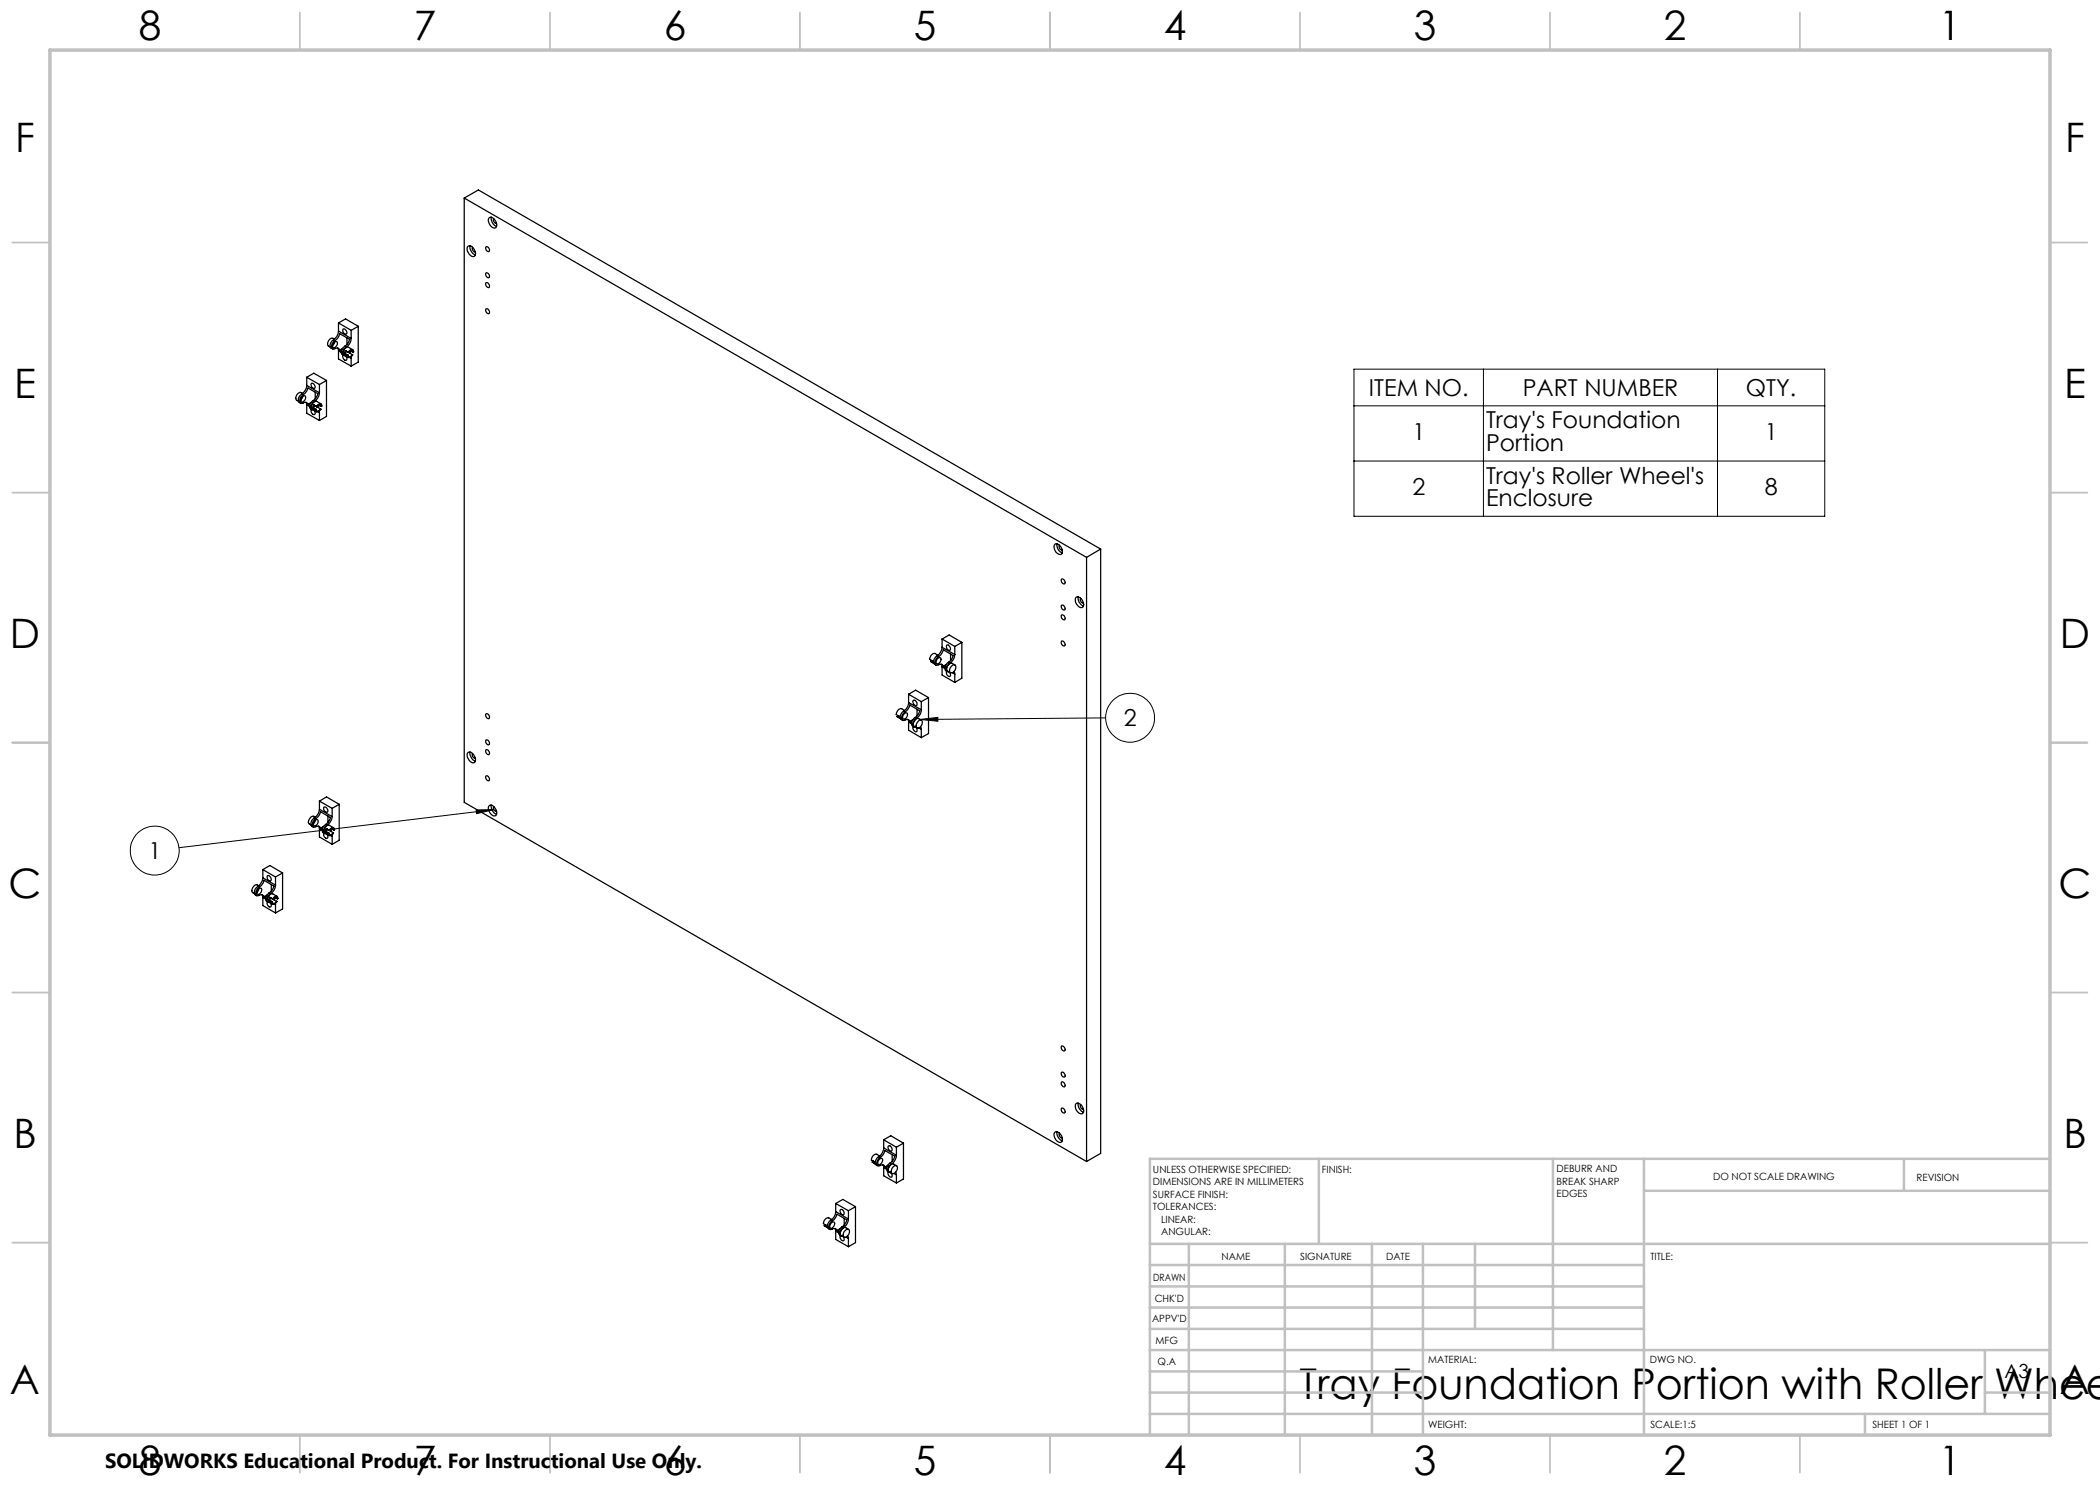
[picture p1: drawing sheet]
<svg xmlns="http://www.w3.org/2000/svg" width="420mm" height="297mm" viewBox="0 0 420 297" stroke-linecap="round" stroke-linejoin="round" font-family="sans-serif">
<g fill="none" stroke="#000" stroke-width=".25">
<path d="M92.9 39.6l124.4 71.9M92.9 39.6v120.9l124.4 71.8M92.9 39.6l2.8-1.6 124.4 71.8M93.6 49.2a1.22 1.22 0 0 1 1.5 1.2 .64 .64 0 0 1-.4 .9 1.5 1.5 0 0 1-1.1-2.1zM94 49.1a1.74 1.74 0 0 0 1.1 1.9M94.5 49.5a.69 .69 0 0 0 .6 .9M97.2 49.4a.58 .58 0 0 1 .6 .3 .58 .58 0 0 1-.1 .6l-.5-.3-.1-.4zM97.2 56.5a.67 .67 0 0 1 .6 1 .65 .65 0 0 1-.6-1zM97.2 54.6a.64 .64 0 0 1 .6 .9 .64 .64 0 0 1-.6-.9zM97.9 43.5a1.28 1.28 0 0 1 1.4 1.5v.3a.57 .57 0 0 1-.9 .1l-.3-.3a1.37 1.37 0 0 1-.2-1.6zM98.2 43.4l.1 .7a1.57 1.57 0 0 0 1 1.2M98.8 43.7a.65 .65 0 0 0 .5 1"/>
<path d="M60.4 78.8a1.18 1.18 0 0 0-.6 1.7l.3 .1M60.4 78.8l.2 .1M60.4 79.4l.6-.2a.83 .83 0 0 1-.7 1.2l-.2-.3zM60.5 79.3l-.4 .7M60.5 78.7a.91 .91 0 0 0-1 0 .91 .91 0 0 0-.3 1l.1 .4 .4 .2M60.6 78.9l.5-.3 .5-1 2 1.1a2.12 2.12 0 0 1-1 1.4M60.6 78.9a1.21 1.21 0 0 0-.5 1.7h.5a.57 .57 0 0 1 1 .3M61.3 77.1a2.42 2.42 0 0 1-.9 1.7M61.3 75.5v1.6M61.3 75.5l2.6 1.4M61.3 77.1l2.6 1.5M61.3 75.5l1.5-.9 2.5 1.5"/>
<path d="M62.3 76.7a.69 .69 0 0 1 .6 1 .69 .69 0 0 1-.6-1zM63 78.5v1.3M63.9 78.6a2.15 2.15 0 0 1-1 1.7M63.9 76.9v1.7M65.3 76.1l-1.4 .8M65.3 76.1v7.2l-1.4 .8M66.7 67.9a1.16 1.16 0 0 0-.5 1.7l.3 .2M66.7 67.9l.3 .2M66.8 68.5l.5-.2a.79 .79 0 0 1-.7 1.2l-.1-.3zM66.9 67.8l-.3-.1a1.04 1.04 0 0 0-.9 1.5l.3 .2M66.9 68.4l-.4 .7M67 68.1a2.12 2.12 0 0 0 .9-1.4l2 1.2a2.12 2.12 0 0 1-.9 1.3"/>
<path d="M67 68.1a1.13 1.13 0 0 0-.5 1.7h.2a.73 .73 0 0 1 1.2 .2M67.5 69.6l.2 .6M67.7 66.2a2.14 2.14 0 0 1-1 1.7M67.7 64.6l2.5 1.5M67.7 64.6l1.4-.8 2.5 1.5M67.7 64.6v1.6M67.7 70.2v1.6l2.5 1.4M67.7 66.2l2.5 1.5M67.7 70.2l.6 .3M67.9 70l.4 .2M68.5 69.7l-.6 .3M68.7 65.8a.69 .69 0 0 1 .6 1 .67 .67 0 0 1-.6-1z"/>
<path d="M68.7 71a.61 .61 0 0 0 0 .8 .61 .61 0 0 0 .7 .2l-.2-.8M68.9 70.8l.6 .3M69 69.2a1.16 1.16 0 0 0-.5 1.7l.3 .2M69 69.2l.3 .2M69 70.7l.6 .3M69 70.7l-.1 .1M69.1 70.1l-.2 .7M69.1 70.1l.1 .1-.2 .5M69.1 70.1l.6 .4M69.3 69.4a1.13 1.13 0 0 0-.5 1.7l.2 .1M69.3 70.3l-.3 .3M69.4 67.6v1.3"/>
<path d="M69.6 71l-.1 .1M70 70.2l-.1 .4 .5 .3M70 71.5l.2 .1M70.1 70.2l.5 .2M70.2 70.2l-.2 .5M70.2 71.4v.2M70.2 67.7a2.14 2.14 0 0 1-.9 1.7M70.2 66.1v1.6M70.2 71.6v1.6M70.4 70.9l.2 .1-.2 .2-.6 .3-.2-.1-.1-.3M70.4 70.9l-.5 .5-.2-.1-.1-.3M70.6 70l-.9-.5a1.02 1.02 0 0 0-.9 1.5l.8 .5"/>
<path d="M70.6 70.4a.33 .33 0 0 0 0-.4 .33 .33 0 0 0-.4 0 .48 .48 0 0 0-.5 .5M70.6 70.4a.43 .43 0 0 0-.5-.3 .43 .43 0 0 0-.4 .4M71.6 65.3v7.1l-1.4 .8M71.6 65.3l-1.4 .8M97.2 61.8a.54 .54 0 0 1 .6 .3 .54 .54 0 0 1-.1 .7l-.5-.4zM61.2 80.5l.1 .5M61.3 81v1.7l2.6 1.4M61.3 81l.6 .3M61.6 80.9l.3 .2M62.2 80.5l-.6 .4M62.3 81.9a.69 .69 0 0 0 .6 1l.1-.2-.2-.6M62.5 81.6l.6 .3"/>
<path d="M62.6 80.1a1.13 1.13 0 0 0-.5 1.7l.3 .1M62.6 80.1l.3 .2M62.7 81.5l.6 .4M62.7 81.5l-.2 .1M62.7 81l-.2 .6M62.7 81l.6 .3M62.7 81h.1M62.8 81l-.1 .5M62.8 81l.6 .4M62.9 80.3a1.16 1.16 0 0 0-.5 1.6l.3 .1M63 81.1l-.3 .4M63.3 81.9h-.2"/>
<path d="M63.3 81.3l.1 .1M63.7 81.1l-.2 .4 .6 .3M63.7 82.3l.2 .2M63.7 81l.5 .3M63.8 81l-.2 .5M63.9 82.2v.3M63.9 82.5v1.6M64.1 81.8h.1l-.5 .5a.37 .37 0 0 1-.4 0 .37 .37 0 0 1-.2-.4M64.1 81.8l-.2 .3-.4 .1-.2-.1v-.2M64.2 80.8l-.8-.5a1.06 1.06 0 0 0-1 1.6l.9 .5M64.2 81.3l.2-.1-.1-.2-.3-.3-.4 .2-.3 .4M64.2 81.3l-.3-.4-.5 .5"/>
<path d="M211 108.8a1.3 1.3 0 0 1 1.5 1.5l-.2 .5a1.34 1.34 0 0 1-1.3-.6 1.34 1.34 0 0 1 0-1.4zM211.4 108.8v.6a1.73 1.73 0 0 0 1 1.2M211.9 109a.64 .64 0 0 0 .5 1M212.3 115.9a.54 .54 0 0 1 .6 .2 .54 .54 0 0 1-.1 .7l-.5-.4zM215.2 119.4a1.18 1.18 0 0 1 1.5 1.2 .65 .65 0 0 1-.4 .9 1.46 1.46 0 0 1-1.1-2.1zM215.7 119.4a1.68 1.68 0 0 0 1 1.8M216.1 119.7a.67 .67 0 0 0 .6 .9M217.3 111.5v120.8M220.1 109.8l-2.8 1.7M220.1 109.8v120.9l-2.8 1.6M181.7 138.8v1.7M181.7 138.8l2.6 1.5"/>
<path d="M181.7 138.8l1.4-.8 2.6 1.5M185.7 139.5l-1.4 .8M185.7 139.5v7.2l-1.4 .8M186.1 132.3l.7 .3M186.2 132.1h.2M186.2 132.1l.3 .2M186.2 132.1l-.1 .2M187.4 131.2a1.21 1.21 0 0 0-.5 1.7l.3 .1M187.4 131.2l.3 .1M187.5 131.7l.6-.2a.79 .79 0 0 1-.7 1.2l-.2-.3zM187.6 131.1l-.6-.4a1.08 1.08 0 0 0-1.1 1.2l.6 .3 .2 .4-.6-.3M187.7 131.3l.5-.4 .5-.9 1.9 1.1a2.17 2.17 0 0 1-.9 1.4"/>
<path d="M187.7 131.3a1.21 1.21 0 0 0-.5 1.7l.2 .1a.73 .73 0 0 1 1.3 .1M188.2 132.9l.2 .5M188.4 129.5a2.44 2.44 0 0 1-1 1.7M188.4 127.8l2.6 1.5M188.4 127.8l1.4-.8 2.6 1.5M188.4 127.8v1.7M188.4 133.4v1.6l2.6 1.5M188.4 129.5l2.6 1.4M188.4 133.4l.6 .3M188.7 133.2l.3 .3M189.3 132.9l-.6 .3M189.4 129a.71 .71 0 0 1 .6 1.1 .71 .71 0 0 1-.6-1.1z"/>
<path d="M189.4 134.3a.69 .69 0 0 0 .6 1l.1-.3-.2-.6M189.7 132.5a1.16 1.16 0 0 0-.5 1.7l.3 .1M189.7 132.5l.3 .1M190 132.6a1.16 1.16 0 0 0-.5 1.7l.2 .1M190.1 130.8v1.3M190.3 133.2l.2-.2h.5a1.02 1.02 0 0 1-.9 1.5 .9 .9 0 0 1 .2-1.3zM190.5 134.5l.5 .3M190.8 134.3l.2 .5M191 130.9a2.14 2.14 0 0 1-1 1.7M191 129.3v1.6M191 134.8v1.7M191 133l-.6-.3a1.04 1.04 0 0 0-.9 1.5l.6 .3"/>
<path d="M192.4 128.5l-1.4 .8M192.4 128.5v7.1l-1.4 .9M212.3 121.1a.54 .54 0 0 1 .6 .3 .54 .54 0 0 1-.1 .6l-.5-.3zM212.3 128.2a.67 .67 0 0 1 .6 1 .65 .65 0 0 1-.6-1zM212.3 123a.65 .65 0 0 1 .6 1 .65 .65 0 0 1-.6-1zM93.6 150.5a1.22 1.22 0 0 1 1.5 1.1 .64 .64 0 0 1-.4 1 1.5 1.5 0 0 1-1.1-2.1zM94 150.4a1.8 1.8 0 0 0 1.1 1.9M94.5 150.7a.67 .67 0 0 0 .6 1M97.2 142.8a.54 .54 0 0 1 .6 .3 .54 .54 0 0 1-.1 .7l-.5-.4zM97.2 155.3a.54 .54 0 0 1 .6 .2 .54 .54 0 0 1-.1 .7l-.5-.4zM97.2 149.9a.67 .67 0 0 1 .6 1 .65 .65 0 0 1-.6-1zM97.2 148a.64 .64 0 0 1 .6 .9 .64 .64 0 0 1-.6-.9z"/>
<path d="M179.4 143.3l.7 .4M179.5 143.2h.2M179.5 143.2l.3 .1M179.5 143.2l-.1 .1M180.7 142.2a1.23 1.23 0 0 0-.5 1.7l.3 .2M180.7 142.2l.3 .2M180.8 142.8l.6-.2a.79 .79 0 0 1-.7 1.2l-.1-.6zM180.9 142.1l-.6-.4a1.08 1.08 0 0 0-1.1 1.2l.6 .3 .2 .4-.6-.3M181 142.4a2.12 2.12 0 0 0 1-1.4l1.9 1.2a2.17 2.17 0 0 1-.9 1.3M181 142.4a1.23 1.23 0 0 0-.5 1.7h.3a.7 .7 0 0 1 1.2 .2M181.6 143.9l.1 .5M181.7 140.5a2.15 2.15 0 0 1-1 1.7"/>
<path d="M181.7 144.4v1.6l2.6 1.5M181.7 140.5l2.6 1.5M181.7 144.4l.6 .3M182 144.3l.3 .2M182.6 143.9l-.6 .4M182.6 140.2l.1-.2a.71 .71 0 0 1 .6 1.1h-.3l-.3-.3zM182.7 145.3a.72 .72 0 0 0 .6 1l.1-.5-.2-.3M183 143.5a1.23 1.23 0 0 0-.5 1.7l.3 .2M183 143.5l.3 .2M183.3 143.7a1.23 1.23 0 0 0-.5 1.7h.3M183.4 141.8v1.4M183.8 145.6l.5 .3"/>
<path d="M183.8 144.1l.5-.1a1.02 1.02 0 0 1-.9 1.6 1.09 1.09 0 0 1 .4-1.5zM184.1 145.3l.2 .6M184.3 142a2.14 2.14 0 0 1-1 1.7M184.3 140.3v1.7M184.3 145.9v1.6M184.3 144l-.6-.3a1.04 1.04 0 0 0-.9 1.6l.6 .3M51.6 177.3a1.21 1.21 0 0 0-.6 1.7l.3 .1M51.6 177.3l.3 .1M51.6 177.8l.6-.1a.79 .79 0 0 1-.7 1.2l-.1-.4zM51.8 177.7l-.2 .4-.2 .4M51.8 177.2l-.4-.2a1.04 1.04 0 0 0-.8 1.5l.3 .2M51.9 177.4l.7-.7 .2-.6 2 1.1a2.17 2.17 0 0 1-1 1.4"/>
<path d="M51.9 177.4a1.21 1.21 0 0 0-.6 1.7l.3 .1a.73 .73 0 0 1 1.2 .1M52.4 179l.2 .5M52.6 175.6a2.44 2.44 0 0 1-1 1.7M52.6 173.9l1.4-.8 2.5 1.5M52.6 173.9l2.5 1.5M52.6 173.9v1.7M52.6 179.5v1.6l2.5 1.5M52.6 175.6l2.5 1.4M52.6 179.5l.5 .3M52.8 179.3l.4 .3M53.4 179l-.6 .3M53.5 175.1a.71 .71 0 0 1 .6 1.1 .71 .71 0 0 1-.6-1.1z"/>
<path d="M53.8 178.6a1.16 1.16 0 0 0-.5 1.7l.3 .1M53.8 178.6l.3 .1M53.9 179.5l-.1 .6M53.9 179.5l.6 .3M53.9 179.5h.1M54 179.5l-.1 .5M54 179.5l.6 .3M54.1 178.7a1.16 1.16 0 0 0-.5 1.7l.3 .1M54.2 179.6l-.3 .3M54.3 176.9v1.3M54.5 179.8h.1M54.9 179.5l-.1 .4 .5 .4"/>
<path d="M55 179.5l.5 .3M55 179.5l-.1 .5M55.1 177a2.14 2.14 0 0 1-1 1.7M55.1 175.4v1.6M55.4 179.3l-.8-.5a1.04 1.04 0 0 0-.9 1.5l.8 .5M55.5 179.8l.1-.1v-.2a.5 .5 0 0 0-.5-.3 .5 .5 0 0 0-.5 .4l-.1 .2M55.5 179.8l-.1-.3-.3-.1-.5 .4M56.5 174.6l-1.4 .8M56.5 174.6v7.2l-1.4 .8M62.9 163.5a1.23 1.23 0 0 0-.5 1.7l.3 .2M62.9 163.5l.2 .2M63 164.1l.4-.2a.67 .67 0 0 1 .1 .8 .67 .67 0 0 1-.8 .3v-.4z"/>
<path d="M63 163.4a.83 .83 0 0 0-1.3 .7v.6l.5 .3M63.1 164l-.4 .7M63.1 163.7a2.12 2.12 0 0 0 1-1.4l2 1.2-.2 .6-.7 .8M63.1 163.7a1.23 1.23 0 0 0-.4 1.7h.2a.74 .74 0 0 1 1.2 .2M63.7 165.2l.2 .6M63.9 161.9a2.17 2.17 0 0 1-1 1.6M63.9 160.2v1.7M63.9 165.8v1.6l2.5 1.5M63.9 160.2l2.5 1.5M63.9 161.9l2.5 1.4M63.9 160.2l1.4-.8 2.5 1.5M63.9 165.8l.6 .3"/>
<path d="M64.1 165.6l.4 .2M64.7 161.5a.62 .62 0 0 1 .7 .2 .62 .62 0 0 1 0 .8l-.2-.1-.4-.3zM64.7 165.3l-.6 .3M64.8 166.6a.72 .72 0 0 0 .6 1.1l.2-.3-.3-.6M65.1 166.4l.6 .3M65.2 164.9a1.17 1.17 0 0 0-.6 1.6l.3 .2M65.2 164.9l.2 .1M65.2 166.3l.6 .3M65.2 166.3l-.1 .1M65.3 165.8l-.2 .6M65.3 165.8l.5 .3M65.3 165.8h.1"/>
<path d="M65.4 165.8l-.2 .5M65.4 165.8l.5 .3M65.4 165a1.21 1.21 0 0 0-.5 1.7l.3 .1M65.5 165.9l-.3 .3M65.6 163.2v1.3M65.8 166.6l-.1 .1M65.8 166.1h.1M66.2 165.8l-.1 .4 .5 .3M66.2 167.1l.2 .1M66.3 165.8l.5 .2M66.3 165.8l-.2 .5M66.4 167v.2"/>
<path d="M66.4 163.3a2.44 2.44 0 0 1-1 1.7M66.4 161.7v1.6M66.4 167.2v1.7M66.6 166.5a.5 .5 0 0 1-.4 .6 .5 .5 0 0 1-.5-.4M66.6 166.5l-.5 .5-.2-.1-.1-.3M66.7 165.6l-.8-.5a1.04 1.04 0 0 0-.9 1.5l.8 .5M66.8 166h.1v-.2l-.4-.3-.4 .2-.3 .4M66.8 166l-.1-.2-.2-.1-.6 .4M67.8 160.9l-1.4 .8M67.8 160.9v7.2l-1.4 .8M97.9 161.1a1.28 1.28 0 0 1 1.4 1.5v.3a.57 .57 0 0 1-.9 .1l-.3-.3a1.37 1.37 0 0 1-.2-1.6zM98.2 161l.1 .6a1.57 1.57 0 0 0 1 1.2"/>
<path d="M98.8 161.3a.65 .65 0 0 0 .5 1M53.5 180.4a.69 .69 0 0 0 .6 1l.2-.3-.3-.6M53.8 180.1l.5 .3M53.9 180l.6 .3M53.9 180l-.1 .1M54.5 180.3l-.2 .1M54.9 180.8l.2 .2M55.1 180.7v.3M55.1 181v1.6M55.3 180.3h.1l-.2 .2-.3 .3a.33 .33 0 0 1-.5-.2l-.1-.2M55.3 180.3l-.5 .4-.3-.1v-.3M212.3 214.5a.54 .54 0 0 1 .6 .3 .54 .54 0 0 1-.1 .6l-.5-.3z"/>
<path d="M212.3 209.2a.67 .67 0 0 1 .6 1 .65 .65 0 0 1-.6-1zM212.3 216.4a.65 .65 0 0 1 .6 1 .67 .67 0 0 1-.6-1zM174.4 232.4l.7 .4M174.6 232.2l.1 .1M174.6 232.2l.2 .2M174.6 232.2l-.2 .2M175.8 231.3a1.16 1.16 0 0 0-.5 1.7l.2 .1M175.8 231.3l.2 .2M175.9 231.9l.5-.2a.81 .81 0 0 1-.7 1.2l-.1-.6zM175.9 231.2l-.5-.3a1.08 1.08 0 0 0-1.1 1.1l.5 .3 .2 .5-.6-.4M176 231.5a2.12 2.12 0 0 0 1-1.4l2 1.1a2.12 2.12 0 0 1-1 1.4M176 231.5a1.13 1.13 0 0 0-.5 1.6l.3 .1a.73 .73 0 0 1 1.2 .2"/>
<path d="M176.6 233l.1 .5M176.7 229.6a2.14 2.14 0 0 1-.9 1.7M176.7 228l2.6 1.4M176.7 228l1.5-.8 2.5 1.4M176.7 228v1.6M176.7 233.5v1.7l2.6 1.4M176.7 229.6l2.6 1.5M176.7 233.5l.6 .4M177 233.4l.3 .2M177.6 233l-.6 .4M177.7 234.4a.63 .63 0 0 0 0 .7 .63 .63 0 0 0 .7 .2l-.2-.7M177.7 229.2a.61 .61 0 0 1 .6 .3 .61 .61 0 0 1-.1 .7l-.6-.5z"/>
<path d="M178 232.6a1.23 1.23 0 0 0-.5 1.7l.3 .2M178 232.6l.3 .2M178.3 232.8a1.2 1.2 0 0 0-.5 1.7h.3M178.4 231v1.3M178.6 233.4l.3-.2 .4-.1a1.04 1.04 0 0 1-.9 1.6 .91 .91 0 0 1 .2-1.3zM178.8 234.7l.5 .3M179.1 234.5l.2 .5M179.3 231.1a2.14 2.14 0 0 1-1 1.7M179.3 229.4v1.7M179.3 235v1.6M179.3 233.1l-.5-.3a1.02 1.02 0 0 0-1 1.6l.6 .3M180.7 228.6l-1.4 .8"/>
<path d="M180.7 228.6v7.2l-1.4 .8M211 226.4a1.3 1.3 0 0 1 1.5 1.5l-.2 .5a1.34 1.34 0 0 1-1.3-.6 1.34 1.34 0 0 1 0-1.4zM211.4 226.3v.7a1.73 1.73 0 0 0 1 1.2M211.9 226.6a.64 .64 0 0 0 .5 1M212.3 221.6a.65 .65 0 0 1 .6 1 .65 .65 0 0 1-.6-1zM215.2 220.7a1.34 1.34 0 0 1 1.5 1.5l-.2 .5a1.37 1.37 0 0 1-1.3-2zM215.7 220.6a1.68 1.68 0 0 0 1 1.9M216.1 220.9a.67 .67 0 0 0 .6 1M164.9 245.1l.6 .4M165 245h.1M165 245l.2 .1M165 245l-.1 .1"/>
<path d="M166.2 244a1.13 1.13 0 0 0-.5 1.7l.2 .2M166.2 244l.2 .2M166.3 244.6l.5-.2a.83 .83 0 0 1-.7 1.2l-.1-.5zM166.3 243.9l-.5-.3a1.08 1.08 0 0 0-1.1 1.1l.5 .4 .2 .4-.5-.4M166.4 244.2a2.17 2.17 0 0 0 1-1.4l2 1.2a2.12 2.12 0 0 1-1 1.4M166.4 244.2a1.16 1.16 0 0 0-.5 1.7l.5-.1a.56 .56 0 0 1 1 .3M167 245.7l.1 .5M167.1 242.3a2.14 2.14 0 0 1-.9 1.7M167.1 240.7l2.6 1.4M167.1 240.7l1.5-.8 2.5 1.4M167.1 240.7v1.6M167.1 246.2v1.7l2.6 1.4"/>
<path d="M167.1 242.3l2.6 1.5M167.1 246.2l.6 .4M167.4 246.1l.3 .2M168 245.7l-.6 .4M168 242a.56 .56 0 0 1 .7 .2 .56 .56 0 0 1-.1 .8l-.4-.2zM168.1 247.1a.72 .72 0 0 0 .6 1l.1-.2-.2-.6M168.4 245.4a1.2 1.2 0 0 0-.5 1.6l.3 .2M168.4 245.4l.3 .1M168.7 245.5a1.23 1.23 0 0 0-.5 1.7h.3M168.8 243.7v1.3M169 246.1l.3-.2h.4a1.04 1.04 0 0 1-.9 1.5 .91 .91 0 0 1 .2-1.3zM169.2 247.4l.5 .3"/>
<path d="M169.5 247.2l.2 .5M169.7 243.8a2.15 2.15 0 0 1-1 1.7M169.7 242.1v1.7M169.7 247.7v1.6M169.7 245.9l-.5-.4a1.06 1.06 0 0 0-1 1.6l.6 .3M171.1 241.3l-1.4 .8M171.1 241.3v7.2l-1.4 .8"/>
</g>
<g fill="none" stroke="#000" stroke-width=".2">
<path d="M270.8 73.8h94.1v29.5h-94.1zM296.7 73.8v29.5M343.5 73.8v29.5M270.8 81.2h94.1M270.8 92.2h94.1M184 143.9l3.6-.4v.7zM221.1 143.6l-37.1 .3M95.2 162l3.6-.1-3.5 .8zM98.8 161.9l-63 7.6"/>
<circle cx="226" cy="143.5" r="4.9"/>
<circle cx="30.9" cy="170.1" r="4.9"/>
</g>
<g fill="none" stroke="#c0c0c0" stroke-width=".35">
<path d="M60 2.5v7.5M110 2.5v7.5M160 2.5v7.5M210 2.5v7.5M260 2.5v7.5M310 2.5v7.5M360 2.5v7.5M2.5 48.5h7.5M410 48.5h7.5M2.5 98.5h7.5M410 98.5h7.5M2.5 148.5h7.5"/>
<path d="M410 148.5h7.5M2.5 198.5h7.5M410 198.5h7.5M2.5 248.5h7.5M410 248.5h7.5M60 287v7.5M110 287v7.5M160 287v7.5M210 287v7.5M260 287v7.5M310 287v7.5M360 287v7.5"/>
</g>
<g fill="none" stroke="#c0c0c0" stroke-width=".5">
<path d="M263.8 231.8v17M310.6 231.8v38.2M328.8 231.8v55.2M328.8 238.2h81.2M380.8 231.8v6.4M410 231.8h-180v55.2M230 248.8h180M230 257.3h98.8M230 253h98.8M237.8 248.8v38.2M257 248.8v38.2M274.4 248.8v38.2"/>
<path d="M284.6 248.8v38.2M295 248.8v17M230 265.8h98.8M230 261.5h98.8M230 278.5h54.6M230 274.3h54.6M230 270h180M397 278.5h13M397 270v12.8M230 282.8h180M373 282.8v4.2"/>
</g>
<path d="M10 10h400v277h-400z" fill="none" stroke="#c0c0c0" stroke-width=".7"/>
<path d="M184 143.9l3.6-.4v.7zM95.2 162l3.6-.1-3.5 .8z" fill="#000"/>
<text font-size="8.5" x="259.9" y="279.7">Tray Foundation Portion with Roller Whee</text>
<g font-size="8.1">
<text x="27.7" y="8">8</text>
<text x="82.7" y="8">7</text>
<text x="132.7" y="8">6</text>
<text x="182.7" y="8">5</text>
<text x="232.7" y="8">4</text>
<text x="282.7" y="8">3</text>
<text x="332.7" y="8">2</text>
<text x="387.7" y="8">1</text>
<text x="3" y="30.4">F</text>
<text x="413" y="30.4">F</text>
<text x="2.8" y="79.6">E</text>
<text x="412.8" y="79.6">E</text>
<text x="2" y="129.6">D</text>
<text x="412" y="129.6">D</text>
<text x="1.7" y="179.6">C</text>
<text x="411.7" y="179.6">C</text>
<text x="2.7" y="229.6">B</text>
<text x="412.7" y="229.6">B</text>
<text x="2" y="278.9">A</text>
<text x="412" y="278.9">A</text>
<text x="27.7" y="295">8</text>
<text x="82.7" y="295">7</text>
<text x="132.7" y="295">6</text>
<text x="182.7" y="295">5</text>
<text x="232.7" y="295">4</text>
<text x="282.7" y="295">3</text>
<text x="332.7" y="295">2</text>
<text x="387.7" y="295">1</text>
</g>
<g font-size="4.7">
<text x="273.8" y="79.2">ITEM NO.</text>
<text x="304.5" y="79.2">PART NUMBER</text>
<text x="349.2" y="79.2">QTY.</text>
<text x="282.5" y="87.9">1</text>
<text x="297.2" y="85.7">Tray's Foundation</text>
<text x="352.9" y="87.9">1</text>
<text x="297.2" y="90.2">Portion</text>
<text x="282.5" y="99">2</text>
<text x="297.2" y="96.7">Tray's Roller Wheel's</text>
<text x="297.2" y="101.2">Enclosure</text>
<text x="352.9" y="99">8</text>
<text x="224.7" y="145.2">2</text>
<text x="29.7" y="171.8">1</text>
</g>
<text font-size="4.1" x="21" y="293.7">SOLIDWORKS Educational Product. For Instructional Use Only.</text>
<text font-size="3.9" x="400.9" y="275.5">A3</text>
<g font-size="2">
<text x="230.6" y="234.6">UNLESS OTHERWISE SPECIFIED:</text>
<text x="230.6" y="237.1">DIMENSIONS ARE IN MILLIMETERS</text>
<text x="230.6" y="239.6">SURFACE FINISH:</text>
<text x="264.4" y="234.6">FINISH:</text>
<text x="311.3" y="234.5">DEBURR AND</text>
<text x="311.3" y="237">BREAK SHARP</text>
<text x="311.3" y="239.5">EDGES</text>
<text x="342.6" y="236">DO NOT SCALE DRAWING</text>
<text x="383.3" y="236.2">REVISION</text>
<text x="230.6" y="242.1">TOLERANCES:</text>
<text x="232.2" y="244.6">LINEAR:</text>
<text x="232.2" y="247.1">ANGULAR:</text>
<text x="244.3" y="252">NAME</text>
<text x="260" y="251.9">SIGNATURE</text>
<text x="277.2" y="251.9">DATE</text>
<text x="330.1" y="251.9">TITLE:</text>
<text x="230.6" y="256.1">DRAWN</text>
<text x="230.9" y="260.3">CHK'D</text>
<text x="230.4" y="264.4">APPV'D</text>
<text x="231.1" y="268.8">MFG</text>
<text x="231.5" y="273">Q.A</text>
<text x="285.6" y="272.5">MATERIAL:</text>
<text x="330" y="272.5">DWG NO.</text>
<text x="285.6" y="285.5">WEIGHT:</text>
<text x="330.1" y="285.6">SCALE:1:5</text>
<text x="374.5" y="285.6">SHEET 1 OF 1</text>
</g>
</svg>
